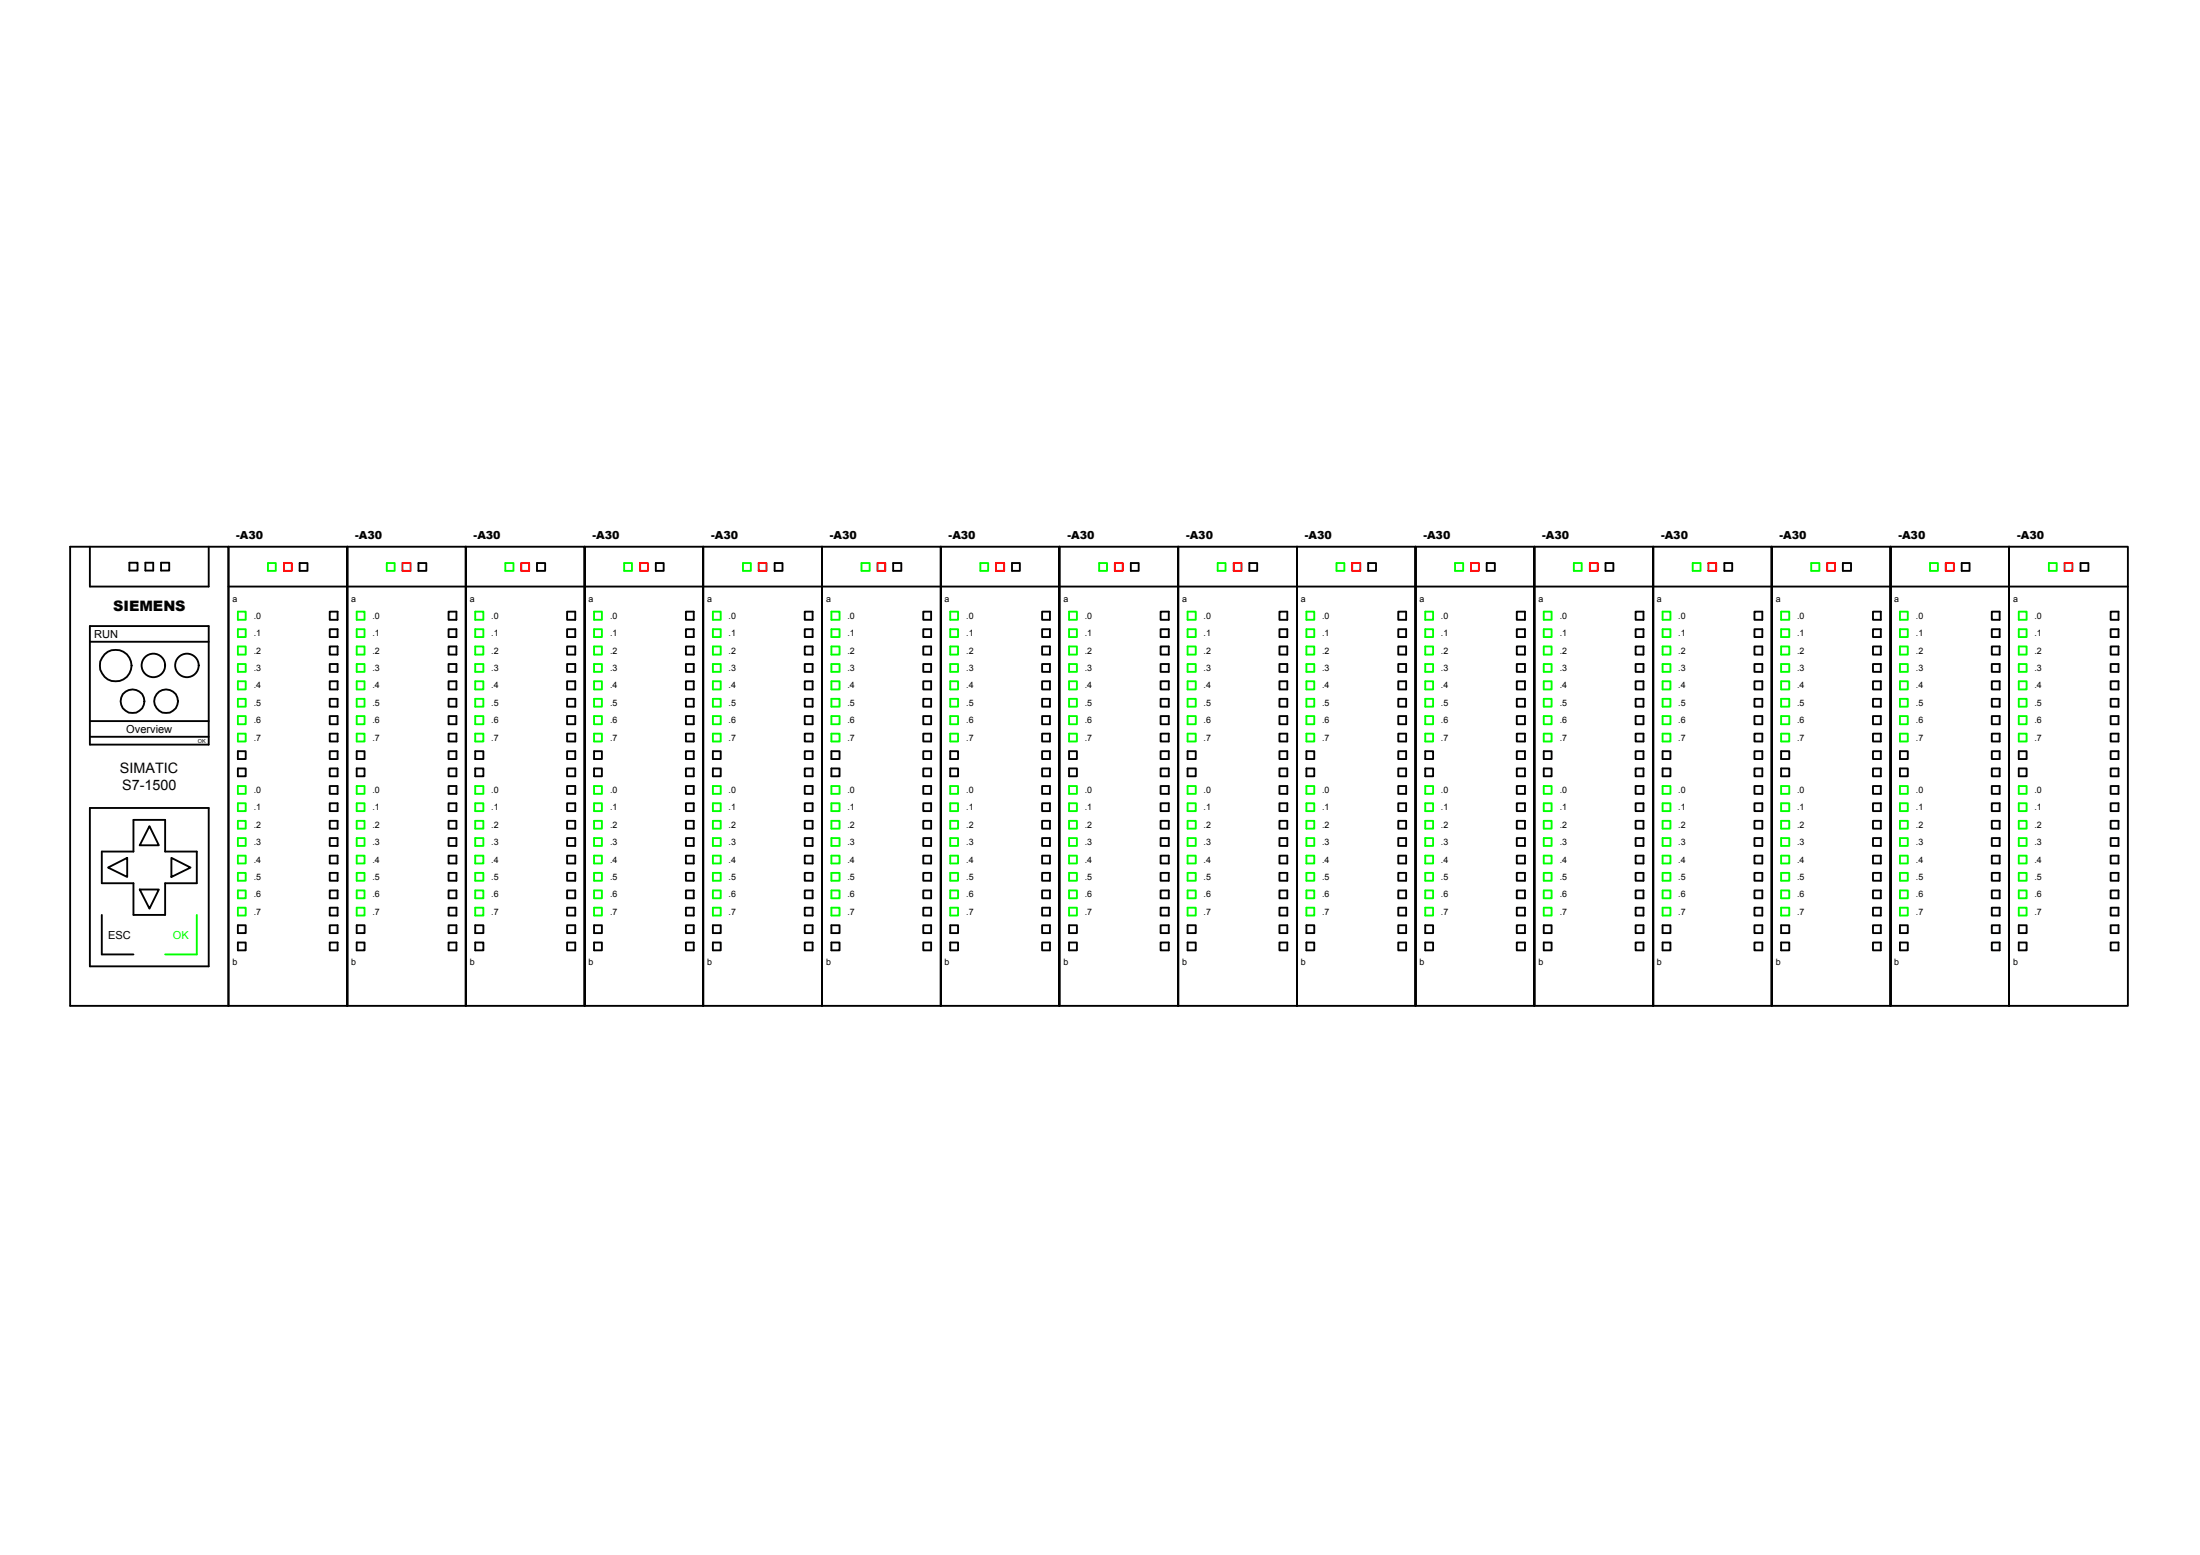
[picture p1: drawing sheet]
<svg xmlns="http://www.w3.org/2000/svg" width="297mm" height="210mm" viewBox="0 0 297 210" stroke-linecap="round" stroke-linejoin="round" font-family="sans-serif">
<!-- layer: 0 -->
<g fill="none" stroke="#000" stroke-width=".25">
<path d="M9.5 73.8h21.3v62h-21.3zM12.1 73.8v5.4h16.1v-5.4M17.5 76h1.1v1h-1.1zM19.6 76h1.1v1h-1.1zM21.7 76h1.1v1h-1.1zM30.8 73.8h16.1v62h-16.1zM30.8 79.2h256.5M40.5 76h1v1.1h-1zM46.9 73.8h16v62h-16M56.5 76h1.1v1.1h-1.1zM62.9 73.8h16v62h-16M72.5 76h1.1v1.1h-1.1z"/>
<path d="M78.9 73.8h16v62h-16M88.5 76h1.1v1.1h-1.1zM94.9 73.8h16.1v62h-16.1M104.6 76h1v1.1h-1zM111 73.8h16v62h-16M120.6 76h1.1v1.1h-1.1zM127 73.8h16v62h-16M136.6 76h1.1v1.1h-1.1zM143 73.8h16.1v62h-16.1M152.7 76h1v1.1h-1zM159.1 73.8h16v62h-16M168.7 76h1v1.1h-1z"/>
<path d="M175.1 73.8h16v62h-16M184.7 76h1.1v1.1h-1.1zM191.1 73.8h16.1v62h-16.1M200.7 76h1.1v1.1h-1.1zM207.2 73.8h16v62h-16M216.8 76h1v1.1h-1zM223.2 73.8h16v62h-16M232.8 76h1.1v1.1h-1.1zM239.2 73.8h16.1v62h-16.1M248.8 76h1.1v1.1h-1.1zM255.3 73.8h16v62h-16M264.9 76h1v1.1h-1z"/>
<path d="M271.3 73.8h16v62h-16M280.9 76h1.1v1.1h-1.1zM12.1 84.5h16.1v16h-16.1zM12.1 86.6h16.1M12.1 99.5h16.1M12.1 97.3h16.1M44.5 82.6h1.1v1.1h-1.1zM44.5 84.9h1.1v1.1h-1.1zM44.5 87.3h1.1v1.1h-1.1zM44.5 89.6h1.1v1.1h-1.1zM44.5 92h1.1v1.1h-1.1zM44.5 94.3h1.1v1.1h-1.1z"/>
<path d="M44.5 96.7h1.1v1.1h-1.1zM44.5 99h1.1v1.1h-1.1zM60.6 82.6h1v1.1h-1zM60.6 84.9h1v1.1h-1zM60.6 87.3h1v1.1h-1zM60.6 89.6h1v1.1h-1zM60.6 92h1v1.1h-1zM60.6 94.3h1v1.1h-1zM60.6 96.7h1v1.1h-1zM60.6 99h1v1.1h-1zM76.6 82.6h1.1v1.1h-1.1zM76.6 84.9h1.1v1.1h-1.1z"/>
<path d="M76.6 87.3h1.1v1.1h-1.1zM76.6 89.6h1.1v1.1h-1.1zM76.6 92h1.1v1.1h-1.1zM76.6 94.3h1.1v1.1h-1.1zM76.6 96.7h1.1v1.1h-1.1zM76.6 99h1.1v1.1h-1.1zM92.6 82.6h1.1v1.1h-1.1zM92.6 84.9h1.1v1.1h-1.1zM92.6 87.3h1.1v1.1h-1.1zM92.6 89.6h1.1v1.1h-1.1zM92.6 92h1.1v1.1h-1.1zM92.6 94.3h1.1v1.1h-1.1z"/>
<path d="M92.6 96.7h1.1v1.1h-1.1zM92.6 99h1.1v1.1h-1.1zM108.7 82.6h1v1.1h-1zM108.7 84.9h1v1.1h-1zM108.7 87.3h1v1.1h-1zM108.7 89.6h1v1.1h-1zM108.7 92h1v1.1h-1zM108.7 94.3h1v1.1h-1zM108.7 96.7h1v1.1h-1zM108.7 99h1v1.1h-1zM124.7 82.6h1v1.1h-1zM124.7 84.9h1v1.1h-1z"/>
<path d="M124.7 87.3h1v1.1h-1zM124.7 89.6h1v1.1h-1zM124.7 92h1v1.1h-1zM124.7 94.3h1v1.1h-1zM124.7 96.7h1v1.1h-1zM124.7 99h1v1.1h-1zM140.7 82.6h1.1v1.1h-1.1zM140.7 84.9h1.1v1.1h-1.1zM140.7 87.3h1.1v1.1h-1.1zM140.7 89.6h1.1v1.1h-1.1zM140.7 92h1.1v1.1h-1.1zM140.7 94.3h1.1v1.1h-1.1z"/>
<path d="M140.7 96.7h1.1v1.1h-1.1zM140.7 99h1.1v1.1h-1.1zM156.7 82.6h1.1v1.1h-1.1zM156.7 84.9h1.1v1.1h-1.1zM156.7 87.3h1.1v1.1h-1.1zM156.7 89.6h1.1v1.1h-1.1zM156.7 92h1.1v1.1h-1.1zM156.7 94.3h1.1v1.1h-1.1zM156.7 96.7h1.1v1.1h-1.1zM156.7 99h1.1v1.1h-1.1zM172.7 82.6h1.1v1.1h-1.1zM172.7 84.9h1.1v1.1h-1.1z"/>
<path d="M172.7 87.3h1.1v1.1h-1.1zM172.7 89.6h1.1v1.1h-1.1zM172.7 92h1.1v1.1h-1.1zM172.7 94.3h1.1v1.1h-1.1zM172.7 96.7h1.1v1.1h-1.1zM172.7 99h1.1v1.1h-1.1zM188.8 82.6h1.1v1.1h-1.1zM188.8 84.9h1.1v1.1h-1.1zM188.8 87.3h1.1v1.1h-1.1zM188.8 89.6h1.1v1.1h-1.1zM188.8 92h1.1v1.1h-1.1zM188.8 94.3h1.1v1.1h-1.1z"/>
<path d="M188.8 96.7h1.1v1.1h-1.1zM188.8 99h1.1v1.1h-1.1zM204.8 82.6h1.1v1.1h-1.1zM204.8 84.9h1.1v1.1h-1.1zM204.8 87.3h1.1v1.1h-1.1zM204.8 89.6h1.1v1.1h-1.1zM204.8 92h1.1v1.1h-1.1zM204.8 94.3h1.1v1.1h-1.1zM204.8 96.7h1.1v1.1h-1.1zM204.8 99h1.1v1.1h-1.1zM220.8 82.6h1.1v1.1h-1.1zM220.8 84.9h1.1v1.1h-1.1z"/>
<path d="M220.8 87.3h1.1v1.1h-1.1zM220.8 89.6h1.1v1.1h-1.1zM220.8 92h1.1v1.1h-1.1zM220.8 94.3h1.1v1.1h-1.1zM220.8 96.7h1.1v1.1h-1.1zM220.8 99h1.1v1.1h-1.1zM236.9 82.6h1v1.1h-1zM236.9 84.9h1v1.1h-1zM236.9 87.3h1v1.1h-1zM236.9 89.6h1v1.1h-1zM236.9 92h1v1.1h-1zM236.9 94.3h1v1.1h-1z"/>
<path d="M236.9 96.7h1v1.1h-1zM236.9 99h1v1.1h-1zM252.9 82.6h1v1.1h-1zM252.9 84.9h1v1.1h-1zM252.9 87.3h1v1.1h-1zM252.9 89.6h1v1.1h-1zM252.9 92h1v1.1h-1zM252.9 94.3h1v1.1h-1zM252.9 96.7h1v1.1h-1zM252.9 99h1v1.1h-1zM268.9 82.6h1.1v1.1h-1.1zM268.9 84.9h1.1v1.1h-1.1z"/>
<path d="M268.9 87.3h1.1v1.1h-1.1zM268.9 89.6h1.1v1.1h-1.1zM268.9 92h1.1v1.1h-1.1zM268.9 94.3h1.1v1.1h-1.1zM268.9 96.7h1.1v1.1h-1.1zM268.9 99h1.1v1.1h-1.1zM285 82.6h1v1.1h-1zM285 84.9h1v1.1h-1zM285 87.3h1v1.1h-1zM285 89.6h1v1.1h-1zM285 92h1v1.1h-1zM285 94.3h1v1.1h-1z"/>
<path d="M285 96.7h1v1.1h-1zM285 99h1v1.1h-1zM12.1 109.1h16.1v21.3h-16.1zM14.6 117.1l2.6-1.3v2.6zM18 110.7h4.3v4.2h4.3v4.3h-4.3v4.3h-4.3v-4.3h-4.3v-4.3h4.3zM20.2 111.5l1.2 2.6h-2.5zM23.1 115.8l2.6 1.3-2.6 1.3zM32.1 101.4h1.1v1.1h-1.1zM32.1 103.7h1.1v1.1h-1.1zM44.5 101.4h1.1v1.1h-1.1zM44.5 103.7h1.1v1.1h-1.1zM44.5 106.1h1.1v1.1h-1.1z"/>
<path d="M44.5 108.4h1.1v1.1h-1.1zM44.5 110.8h1.1v1.1h-1.1zM44.5 113.1h1.1v1.1h-1.1zM44.5 115.5h1.1v1.1h-1.1zM44.5 117.8h1.1v1.1h-1.1zM48.2 101.4h1v1.1h-1zM48.2 103.7h1v1.1h-1zM60.6 101.4h1v1.1h-1zM60.6 103.7h1v1.1h-1zM60.6 106.1h1v1.1h-1zM60.6 108.4h1v1.1h-1zM60.6 110.8h1v1.1h-1z"/>
<path d="M60.6 113.1h1v1.1h-1zM60.6 115.5h1v1.1h-1zM60.6 117.8h1v1.1h-1zM64.2 101.4h1.1v1.1h-1.1zM64.2 103.7h1.1v1.1h-1.1zM76.6 101.4h1.1v1.1h-1.1zM76.6 103.7h1.1v1.1h-1.1zM76.6 106.1h1.1v1.1h-1.1zM76.6 108.4h1.1v1.1h-1.1zM76.6 110.8h1.1v1.1h-1.1zM76.6 113.1h1.1v1.1h-1.1zM76.6 115.5h1.1v1.1h-1.1z"/>
<path d="M76.6 117.8h1.1v1.1h-1.1zM80.2 101.4h1.1v1.1h-1.1zM80.2 103.7h1.1v1.1h-1.1zM92.6 101.4h1.1v1.1h-1.1zM92.6 103.7h1.1v1.1h-1.1zM92.6 106.1h1.1v1.1h-1.1zM92.6 108.4h1.1v1.1h-1.1zM92.6 110.8h1.1v1.1h-1.1zM92.6 113.1h1.1v1.1h-1.1zM92.6 115.5h1.1v1.1h-1.1zM92.6 117.8h1.1v1.1h-1.1zM96.3 101.4h1v1.1h-1z"/>
<path d="M96.3 103.7h1v1.1h-1zM108.7 101.4h1v1.1h-1zM108.7 103.7h1v1.1h-1zM108.7 106.1h1v1.1h-1zM108.7 108.4h1v1.1h-1zM108.7 110.8h1v1.1h-1zM108.7 113.1h1v1.1h-1zM108.7 115.5h1v1.1h-1zM108.7 117.8h1v1.1h-1zM112.3 101.4h1.1v1.1h-1.1zM112.3 103.7h1.1v1.1h-1.1zM124.7 101.4h1v1.1h-1z"/>
<path d="M124.7 103.7h1v1.1h-1zM124.7 106.1h1v1.1h-1zM124.7 108.4h1v1.1h-1zM124.7 110.8h1v1.1h-1zM124.7 113.1h1v1.1h-1zM124.7 115.5h1v1.1h-1zM124.7 117.8h1v1.1h-1zM128.3 101.4h1.1v1.1h-1.1zM128.3 103.7h1.1v1.1h-1.1zM140.7 101.4h1.1v1.1h-1.1zM140.7 103.7h1.1v1.1h-1.1zM140.7 106.1h1.1v1.1h-1.1z"/>
<path d="M140.7 108.4h1.1v1.1h-1.1zM140.7 110.8h1.1v1.1h-1.1zM140.7 113.1h1.1v1.1h-1.1zM140.7 115.5h1.1v1.1h-1.1zM140.7 117.8h1.1v1.1h-1.1zM144.3 101.4h1.1v1.1h-1.1zM144.3 103.7h1.1v1.1h-1.1zM156.7 101.4h1.1v1.1h-1.1zM156.7 103.7h1.1v1.1h-1.1zM156.7 106.1h1.1v1.1h-1.1zM156.7 108.4h1.1v1.1h-1.1zM156.7 110.8h1.1v1.1h-1.1z"/>
<path d="M156.7 113.1h1.1v1.1h-1.1zM156.7 115.5h1.1v1.1h-1.1zM156.7 117.8h1.1v1.1h-1.1zM160.3 101.4h1.1v1.1h-1.1zM160.3 103.7h1.1v1.1h-1.1zM172.7 101.4h1.1v1.1h-1.1zM172.7 103.7h1.1v1.1h-1.1zM172.7 106.1h1.1v1.1h-1.1zM172.7 108.4h1.1v1.1h-1.1zM172.7 110.8h1.1v1.1h-1.1zM172.7 113.1h1.1v1.1h-1.1zM172.7 115.5h1.1v1.1h-1.1z"/>
<path d="M172.7 117.8h1.1v1.1h-1.1zM176.4 101.4h1v1.1h-1zM176.4 103.7h1v1.1h-1zM188.8 101.4h1.1v1.1h-1.1zM188.8 103.7h1.1v1.1h-1.1zM188.8 106.1h1.1v1.1h-1.1zM188.8 108.4h1.1v1.1h-1.1zM188.8 110.8h1.1v1.1h-1.1zM188.8 113.1h1.1v1.1h-1.1zM188.8 115.5h1.1v1.1h-1.1zM188.8 117.8h1.1v1.1h-1.1zM192.4 101.4h1.1v1.1h-1.1z"/>
<path d="M192.4 103.7h1.1v1.1h-1.1zM204.8 101.4h1.1v1.1h-1.1zM204.8 103.7h1.1v1.1h-1.1zM204.8 106.1h1.1v1.1h-1.1zM204.8 108.4h1.1v1.1h-1.1zM204.8 110.8h1.1v1.1h-1.1zM204.8 113.1h1.1v1.1h-1.1zM204.8 115.5h1.1v1.1h-1.1zM204.8 117.8h1.1v1.1h-1.1zM208.4 101.4h1.1v1.1h-1.1zM208.4 103.7h1.1v1.1h-1.1zM220.8 101.4h1.1v1.1h-1.1z"/>
<path d="M220.8 103.7h1.1v1.1h-1.1zM220.8 106.1h1.1v1.1h-1.1zM220.8 108.4h1.1v1.1h-1.1zM220.8 110.8h1.1v1.1h-1.1zM220.8 113.1h1.1v1.1h-1.1zM220.8 115.5h1.1v1.1h-1.1zM220.8 117.8h1.1v1.1h-1.1zM224.5 101.4h1v1.1h-1zM224.5 103.7h1v1.1h-1zM236.9 101.4h1v1.1h-1zM236.9 103.7h1v1.1h-1zM236.9 106.1h1v1.1h-1z"/>
<path d="M236.9 108.4h1v1.1h-1zM236.9 110.8h1v1.1h-1zM236.9 113.1h1v1.1h-1zM236.9 115.5h1v1.1h-1zM236.9 117.8h1v1.1h-1zM240.5 101.4h1.1v1.1h-1.1zM240.5 103.7h1.1v1.1h-1.1zM252.9 101.4h1v1.1h-1zM252.9 103.7h1v1.1h-1zM252.9 106.1h1v1.1h-1zM252.9 108.4h1v1.1h-1zM252.9 110.8h1v1.1h-1z"/>
<path d="M252.9 113.1h1v1.1h-1zM252.9 115.5h1v1.1h-1zM252.9 117.8h1v1.1h-1zM256.5 101.4h1.1v1.1h-1.1zM256.5 103.7h1.1v1.1h-1.1zM268.9 101.4h1.1v1.1h-1.1zM268.9 103.7h1.1v1.1h-1.1zM268.9 106.1h1.1v1.1h-1.1zM268.9 108.4h1.1v1.1h-1.1zM268.9 110.8h1.1v1.1h-1.1zM268.9 113.1h1.1v1.1h-1.1zM268.9 115.5h1.1v1.1h-1.1z"/>
<path d="M268.9 117.8h1.1v1.1h-1.1zM272.6 101.4h1v1.1h-1zM272.6 103.7h1v1.1h-1zM285 101.4h1v1.1h-1zM285 103.7h1v1.1h-1zM285 106.1h1v1.1h-1zM285 108.4h1v1.1h-1zM285 110.8h1v1.1h-1zM285 113.1h1v1.1h-1zM285 115.5h1v1.1h-1zM285 117.8h1v1.1h-1zM13.7 123.5v5.3h4.3"/>
<path d="M15.9 126.2h.1M18.9 120.1h2.5l-1.2 2.6zM32.1 124.9h1.1v1.1h-1.1zM32.1 127.2h1.1v1.1h-1.1zM44.5 120.2h1.1v1.1h-1.1zM44.5 122.5h1.1v1.1h-1.1zM44.5 124.9h1.1v1.1h-1.1zM44.5 127.2h1.1v1.1h-1.1zM46.9 135.8v-62v62M48.2 124.9h1v1.1h-1zM48.2 127.2h1v1.1h-1zM60.6 120.2h1v1.1h-1z"/>
<path d="M60.6 122.5h1v1.1h-1zM60.6 124.9h1v1.1h-1zM60.6 127.2h1v1.1h-1zM62.9 135.8v-62v62M64.2 124.9h1.1v1.1h-1.1zM64.2 127.2h1.1v1.1h-1.1zM76.6 120.2h1.1v1.1h-1.1zM76.6 122.5h1.1v1.1h-1.1zM76.6 124.9h1.1v1.1h-1.1zM76.6 127.2h1.1v1.1h-1.1zM78.9 135.8v-62v62M80.2 124.9h1.1v1.1h-1.1z"/>
<path d="M80.2 127.2h1.1v1.1h-1.1zM92.6 120.2h1.1v1.1h-1.1zM92.6 122.5h1.1v1.1h-1.1zM92.6 124.9h1.1v1.1h-1.1zM92.6 127.2h1.1v1.1h-1.1zM94.9 135.8v-62v62M96.3 124.9h1v1.1h-1zM96.3 127.2h1v1.1h-1zM108.7 120.2h1v1.1h-1zM108.7 122.5h1v1.1h-1zM108.7 124.9h1v1.1h-1zM108.7 127.2h1v1.1h-1z"/>
<path d="M111 135.8v-62v62M112.3 124.9h1.1v1.1h-1.1zM112.3 127.2h1.1v1.1h-1.1zM124.7 120.2h1v1.1h-1zM124.7 122.5h1v1.1h-1zM124.7 124.9h1v1.1h-1zM124.7 127.2h1v1.1h-1zM127 135.8v-62v62M128.3 124.9h1.1v1.1h-1.1zM128.3 127.2h1.1v1.1h-1.1zM140.7 120.2h1.1v1.1h-1.1zM140.7 122.5h1.1v1.1h-1.1z"/>
<path d="M140.7 124.9h1.1v1.1h-1.1zM140.7 127.2h1.1v1.1h-1.1zM143 135.8v-62v62M144.3 124.9h1.1v1.1h-1.1zM144.3 127.2h1.1v1.1h-1.1zM156.7 120.2h1.1v1.1h-1.1zM156.7 122.5h1.1v1.1h-1.1zM156.7 124.9h1.1v1.1h-1.1zM156.7 127.2h1.1v1.1h-1.1zM159.1 135.8v-62v62M160.3 124.9h1.1v1.1h-1.1zM160.3 127.2h1.1v1.1h-1.1z"/>
<path d="M172.7 120.2h1.1v1.1h-1.1zM172.7 122.5h1.1v1.1h-1.1zM172.7 124.9h1.1v1.1h-1.1zM172.7 127.2h1.1v1.1h-1.1zM175.1 135.8v-62v62M176.4 124.9h1v1.1h-1zM176.4 127.2h1v1.1h-1zM188.8 120.2h1.1v1.1h-1.1zM188.8 122.5h1.1v1.1h-1.1zM188.8 124.9h1.1v1.1h-1.1zM188.8 127.2h1.1v1.1h-1.1zM191.1 135.8v-62v62"/>
<path d="M192.4 124.9h1.1v1.1h-1.1zM192.4 127.2h1.1v1.1h-1.1zM204.8 120.2h1.1v1.1h-1.1zM204.8 122.5h1.1v1.1h-1.1zM204.8 124.9h1.1v1.1h-1.1zM204.8 127.2h1.1v1.1h-1.1zM207.2 135.8v-62v62M208.4 124.9h1.1v1.1h-1.1zM208.4 127.2h1.1v1.1h-1.1zM220.8 120.2h1.1v1.1h-1.1zM220.8 122.5h1.1v1.1h-1.1zM220.8 124.9h1.1v1.1h-1.1z"/>
<path d="M220.8 127.2h1.1v1.1h-1.1zM223.2 135.8v-62v62M224.5 124.9h1v1.1h-1zM224.5 127.2h1v1.1h-1zM236.9 120.2h1v1.1h-1zM236.9 122.5h1v1.1h-1zM236.9 124.9h1v1.1h-1zM236.9 127.2h1v1.1h-1zM239.2 135.8v-62v62M240.5 124.9h1.1v1.1h-1.1zM240.5 127.2h1.1v1.1h-1.1zM252.9 120.2h1v1.1h-1z"/>
<path d="M252.9 122.5h1v1.1h-1zM252.9 124.9h1v1.1h-1zM252.9 127.2h1v1.1h-1zM255.3 135.8v-62v62M256.5 124.9h1.1v1.1h-1.1zM256.5 127.2h1.1v1.1h-1.1zM268.9 120.2h1.1v1.1h-1.1zM268.9 122.5h1.1v1.1h-1.1zM268.9 124.9h1.1v1.1h-1.1zM268.9 127.2h1.1v1.1h-1.1zM271.3 135.8v-62v62M272.6 124.9h1v1.1h-1z"/>
<path d="M272.6 127.2h1v1.1h-1zM285 120.2h1v1.1h-1zM285 122.5h1v1.1h-1zM285 124.9h1v1.1h-1zM285 127.2h1v1.1h-1z"/>
<circle cx="15.6" cy="89.8" r="2.15"/>
<circle cx="17.9" cy="94.7" r="1.6"/>
<circle cx="20.7" cy="89.8" r="1.59"/>
<circle cx="22.4" cy="94.7" r="1.6"/>
<circle cx="25.2" cy="89.8" r="1.59"/>
</g>
<!-- layer: Etiket-Text-List1 -->
<path d="M26.6 123.5v5.3h-4.3" fill="none" stroke="#0f0" stroke-width=".25"/>
<!-- layer: 0 -->
<g fill="none" stroke="#f00" stroke-width=".25">
<path d="M38.3 76h1.1v1.1h-1.1zM54.3 76h1.1v1.1h-1.1zM70.4 76h1v1.1h-1zM86.4 76h1.1v1.1h-1.1zM102.4 76h1.1v1.1h-1.1zM118.5 76h1v1.1h-1zM134.5 76h1.1v1.1h-1.1zM150.5 76h1.1v1.1h-1.1zM166.6 76h1v1.1h-1zM182.6 76h1.1v1.1h-1.1zM198.6 76h1.1v1.1h-1.1zM214.7 76h1v1.1h-1z"/>
<path d="M230.7 76h1v1.1h-1zM246.7 76h1.1v1.1h-1.1zM262.7 76h1.1v1.1h-1.1zM278.8 76h1v1.1h-1z"/>
</g>
<g fill="none" stroke="#0f0" stroke-width=".25">
<path d="M36.2 76h1v1.1h-1zM52.2 76h1.1v1.1h-1.1zM68.2 76h1.1v1.1h-1.1zM84.3 76h1v1.1h-1zM100.3 76h1.1v1.1h-1.1zM116.3 76h1.1v1.1h-1.1zM132.4 76h1v1.1h-1zM148.4 76h1.1v1.1h-1.1zM164.4 76h1.1v1.1h-1.1zM180.5 76h1v1.1h-1zM196.5 76h1.1v1.1h-1.1zM212.5 76h1.1v1.1h-1.1z"/>
<path d="M228.5 76h1.1v1.1h-1.1zM244.5 76h1.1v1.1h-1.1zM260.6 76h1v1.1h-1zM276.6 76h1.1v1.1h-1.1zM32.1 82.6h1.1v1.1h-1.1zM32.1 84.9h1.1v1.1h-1.1zM32.1 87.3h1.1v1.1h-1.1zM32.1 89.6h1.1v1.1h-1.1zM32.1 92h1.1v1.1h-1.1zM32.1 94.3h1.1v1.1h-1.1zM32.1 96.7h1.1v1.1h-1.1zM32.1 99h1.1v1.1h-1.1z"/>
<path d="M48.2 82.6h1v1.1h-1zM48.2 84.9h1v1.1h-1zM48.2 87.3h1v1.1h-1zM48.2 89.6h1v1.1h-1zM48.2 92h1v1.1h-1zM48.2 94.3h1v1.1h-1zM48.2 96.7h1v1.1h-1zM48.2 99h1v1.1h-1zM64.2 82.6h1.1v1.1h-1.1zM64.2 84.9h1.1v1.1h-1.1zM64.2 87.3h1.1v1.1h-1.1zM64.2 89.6h1.1v1.1h-1.1z"/>
<path d="M64.2 92h1.1v1.1h-1.1zM64.2 94.3h1.1v1.1h-1.1zM64.2 96.7h1.1v1.1h-1.1zM64.2 99h1.1v1.1h-1.1zM80.2 82.6h1.1v1.1h-1.1zM80.2 84.9h1.1v1.1h-1.1zM80.2 87.3h1.1v1.1h-1.1zM80.2 89.6h1.1v1.1h-1.1zM80.2 92h1.1v1.1h-1.1zM80.2 94.3h1.1v1.1h-1.1zM80.2 96.7h1.1v1.1h-1.1zM80.2 99h1.1v1.1h-1.1z"/>
<path d="M96.3 82.6h1v1.1h-1zM96.3 84.9h1v1.1h-1zM96.3 87.3h1v1.1h-1zM96.3 89.6h1v1.1h-1zM96.3 92h1v1.1h-1zM96.3 94.3h1v1.1h-1zM96.3 96.7h1v1.1h-1zM96.3 99h1v1.1h-1zM112.3 82.6h1.1v1.1h-1.1zM112.3 84.9h1.1v1.1h-1.1zM112.3 87.3h1.1v1.1h-1.1zM112.3 89.6h1.1v1.1h-1.1z"/>
<path d="M112.3 92h1.1v1.1h-1.1zM112.3 94.3h1.1v1.1h-1.1zM112.3 96.7h1.1v1.1h-1.1zM112.3 99h1.1v1.1h-1.1zM128.3 82.6h1.1v1.1h-1.1zM128.3 84.9h1.1v1.1h-1.1zM128.3 87.3h1.1v1.1h-1.1zM128.3 89.6h1.1v1.1h-1.1zM128.3 92h1.1v1.1h-1.1zM128.3 94.3h1.1v1.1h-1.1zM128.3 96.7h1.1v1.1h-1.1zM128.3 99h1.1v1.1h-1.1z"/>
<path d="M144.3 82.6h1.1v1.1h-1.1zM144.3 84.9h1.1v1.1h-1.1zM144.3 87.3h1.1v1.1h-1.1zM144.3 89.6h1.1v1.1h-1.1zM144.3 92h1.1v1.1h-1.1zM144.3 94.3h1.1v1.1h-1.1zM144.3 96.7h1.1v1.1h-1.1zM144.3 99h1.1v1.1h-1.1zM160.3 82.6h1.1v1.1h-1.1zM160.3 84.9h1.1v1.1h-1.1zM160.3 87.3h1.1v1.1h-1.1zM160.3 89.6h1.1v1.1h-1.1z"/>
<path d="M160.3 92h1.1v1.1h-1.1zM160.3 94.3h1.1v1.1h-1.1zM160.3 96.7h1.1v1.1h-1.1zM160.3 99h1.1v1.1h-1.1zM176.4 82.6h1v1.1h-1zM176.4 84.9h1v1.1h-1zM176.4 87.3h1v1.1h-1zM176.4 89.6h1v1.1h-1zM176.4 92h1v1.1h-1zM176.4 94.3h1v1.1h-1zM176.4 96.7h1v1.1h-1zM176.4 99h1v1.1h-1z"/>
<path d="M192.4 82.6h1.1v1.1h-1.1zM192.4 84.9h1.1v1.1h-1.1zM192.4 87.3h1.1v1.1h-1.1zM192.4 89.6h1.1v1.1h-1.1zM192.4 92h1.1v1.1h-1.1zM192.4 94.3h1.1v1.1h-1.1zM192.4 96.7h1.1v1.1h-1.1zM192.4 99h1.1v1.1h-1.1zM208.4 82.6h1.1v1.1h-1.1zM208.4 84.9h1.1v1.1h-1.1zM208.4 87.3h1.1v1.1h-1.1zM208.4 89.6h1.1v1.1h-1.1z"/>
<path d="M208.4 92h1.1v1.1h-1.1zM208.4 94.3h1.1v1.1h-1.1zM208.4 96.7h1.1v1.1h-1.1zM208.4 99h1.1v1.1h-1.1zM224.5 82.6h1v1.1h-1zM224.5 84.9h1v1.1h-1zM224.5 87.3h1v1.1h-1zM224.5 89.6h1v1.1h-1zM224.5 92h1v1.1h-1zM224.5 94.3h1v1.1h-1zM224.5 96.7h1v1.1h-1zM224.5 99h1v1.1h-1z"/>
<path d="M240.5 82.6h1.1v1.1h-1.1zM240.5 84.9h1.1v1.1h-1.1zM240.5 87.3h1.1v1.1h-1.1zM240.5 89.6h1.1v1.1h-1.1zM240.5 92h1.1v1.1h-1.1zM240.5 94.3h1.1v1.1h-1.1zM240.5 96.7h1.1v1.1h-1.1zM240.5 99h1.1v1.1h-1.1zM256.5 82.6h1.1v1.1h-1.1zM256.5 84.9h1.1v1.1h-1.1zM256.5 87.3h1.1v1.1h-1.1zM256.5 89.6h1.1v1.1h-1.1z"/>
<path d="M256.5 92h1.1v1.1h-1.1zM256.5 94.3h1.1v1.1h-1.1zM256.5 96.7h1.1v1.1h-1.1zM256.5 99h1.1v1.1h-1.1zM272.6 82.6h1v1.1h-1zM272.6 84.9h1v1.1h-1zM272.6 87.3h1v1.1h-1zM272.6 89.6h1v1.1h-1zM272.6 92h1v1.1h-1zM272.6 94.3h1v1.1h-1zM272.6 96.7h1v1.1h-1zM272.6 99h1v1.1h-1z"/>
<path d="M32.1 106.1h1.1v1.1h-1.1zM32.1 108.4h1.1v1.1h-1.1zM32.1 110.8h1.1v1.1h-1.1zM32.1 113.1h1.1v1.1h-1.1zM32.1 115.5h1.1v1.1h-1.1zM32.1 117.8h1.1v1.1h-1.1zM48.2 106.1h1v1.1h-1zM48.2 108.4h1v1.1h-1zM48.2 110.8h1v1.1h-1zM48.2 113.1h1v1.1h-1zM48.2 115.5h1v1.1h-1zM48.2 117.8h1v1.1h-1z"/>
<path d="M64.2 106.1h1.1v1.1h-1.1zM64.2 108.4h1.1v1.1h-1.1zM64.2 110.8h1.1v1.1h-1.1zM64.2 113.1h1.1v1.1h-1.1zM64.2 115.5h1.1v1.1h-1.1zM64.2 117.8h1.1v1.1h-1.1zM80.2 106.1h1.1v1.1h-1.1zM80.2 108.4h1.1v1.1h-1.1zM80.2 110.8h1.1v1.1h-1.1zM80.2 113.1h1.1v1.1h-1.1zM80.2 115.5h1.1v1.1h-1.1zM80.2 117.8h1.1v1.1h-1.1z"/>
<path d="M96.3 106.1h1v1.1h-1zM96.3 108.4h1v1.1h-1zM96.3 110.8h1v1.1h-1zM96.3 113.1h1v1.1h-1zM96.3 115.5h1v1.1h-1zM96.3 117.8h1v1.1h-1zM112.3 106.1h1.1v1.1h-1.1zM112.3 108.4h1.1v1.1h-1.1zM112.3 110.8h1.1v1.1h-1.1zM112.3 113.1h1.1v1.1h-1.1zM112.3 115.5h1.1v1.1h-1.1zM112.3 117.8h1.1v1.1h-1.1z"/>
<path d="M128.3 106.1h1.1v1.1h-1.1zM128.3 108.4h1.1v1.1h-1.1zM128.3 110.8h1.1v1.1h-1.1zM128.3 113.1h1.1v1.1h-1.1zM128.3 115.5h1.1v1.1h-1.1zM128.3 117.8h1.1v1.1h-1.1zM144.3 106.1h1.1v1.1h-1.1zM144.3 108.4h1.1v1.1h-1.1zM144.3 110.8h1.1v1.1h-1.1zM144.3 113.1h1.1v1.1h-1.1zM144.3 115.5h1.1v1.1h-1.1zM144.3 117.8h1.1v1.1h-1.1z"/>
<path d="M160.3 106.1h1.1v1.1h-1.1zM160.3 108.4h1.1v1.1h-1.1zM160.3 110.8h1.1v1.1h-1.1zM160.3 113.1h1.1v1.1h-1.1zM160.3 115.5h1.1v1.1h-1.1zM160.3 117.8h1.1v1.1h-1.1zM176.4 106.1h1v1.1h-1zM176.4 108.4h1v1.1h-1zM176.4 110.8h1v1.1h-1zM176.4 113.1h1v1.1h-1zM176.4 115.5h1v1.1h-1zM176.4 117.8h1v1.1h-1z"/>
<path d="M192.4 106.1h1.1v1.1h-1.1zM192.4 108.4h1.1v1.1h-1.1zM192.4 110.8h1.1v1.1h-1.1zM192.4 113.1h1.1v1.1h-1.1zM192.4 115.5h1.1v1.1h-1.1zM192.4 117.8h1.1v1.1h-1.1zM208.4 106.1h1.1v1.1h-1.1zM208.4 108.4h1.1v1.1h-1.1zM208.4 110.8h1.1v1.1h-1.1zM208.4 113.1h1.1v1.1h-1.1zM208.4 115.5h1.1v1.1h-1.1zM208.4 117.8h1.1v1.1h-1.1z"/>
<path d="M224.5 106.1h1v1.1h-1zM224.5 108.4h1v1.1h-1zM224.5 110.8h1v1.1h-1zM224.5 113.1h1v1.1h-1zM224.5 115.5h1v1.1h-1zM224.5 117.8h1v1.1h-1zM240.5 106.1h1.1v1.1h-1.1zM240.5 108.4h1.1v1.1h-1.1zM240.5 110.8h1.1v1.1h-1.1zM240.5 113.1h1.1v1.1h-1.1zM240.5 115.5h1.1v1.1h-1.1zM240.5 117.8h1.1v1.1h-1.1z"/>
<path d="M256.5 106.1h1.1v1.1h-1.1zM256.5 108.4h1.1v1.1h-1.1zM256.5 110.8h1.1v1.1h-1.1zM256.5 113.1h1.1v1.1h-1.1zM256.5 115.5h1.1v1.1h-1.1zM256.5 117.8h1.1v1.1h-1.1zM272.6 106.1h1v1.1h-1zM272.6 108.4h1v1.1h-1zM272.6 110.8h1v1.1h-1zM272.6 113.1h1v1.1h-1zM272.6 115.5h1v1.1h-1zM272.6 117.8h1v1.1h-1z"/>
<path d="M32.1 120.2h1.1v1.1h-1.1zM32.1 122.5h1.1v1.1h-1.1zM48.2 120.2h1v1.1h-1zM48.2 122.5h1v1.1h-1zM64.2 120.2h1.1v1.1h-1.1zM64.2 122.5h1.1v1.1h-1.1zM80.2 120.2h1.1v1.1h-1.1zM80.2 122.5h1.1v1.1h-1.1zM96.3 120.2h1v1.1h-1zM96.3 122.5h1v1.1h-1zM112.3 120.2h1.1v1.1h-1.1zM112.3 122.5h1.1v1.1h-1.1z"/>
<path d="M128.3 120.2h1.1v1.1h-1.1zM128.3 122.5h1.1v1.1h-1.1zM144.3 120.2h1.1v1.1h-1.1zM144.3 122.5h1.1v1.1h-1.1zM160.3 120.2h1.1v1.1h-1.1zM160.3 122.5h1.1v1.1h-1.1zM176.4 120.2h1v1.1h-1zM176.4 122.5h1v1.1h-1zM192.4 120.2h1.1v1.1h-1.1zM192.4 122.5h1.1v1.1h-1.1zM208.4 120.2h1.1v1.1h-1.1zM208.4 122.5h1.1v1.1h-1.1z"/>
<path d="M224.5 120.2h1v1.1h-1zM224.5 122.5h1v1.1h-1zM240.5 120.2h1.1v1.1h-1.1zM240.5 122.5h1.1v1.1h-1.1zM256.5 120.2h1.1v1.1h-1.1zM256.5 122.5h1.1v1.1h-1.1zM272.6 120.2h1v1.1h-1zM272.6 122.5h1v1.1h-1z"/>
</g>
<g font-size="1.9">
<text x="15.3" y="82.5">SIEMENS</text>
<text x="16.2" y="104.3">SIMATIC</text>
<text x="16.5" y="106.7">S7-1500</text>
</g>
<g font-size="1.5">
<text x="31.9" y="72.7">-A30</text>
<text x="47.9" y="72.7">-A30</text>
<text x="64" y="72.7">-A30</text>
<text x="80" y="72.7">-A30</text>
<text x="96" y="72.7">-A30</text>
<text x="112" y="72.7">-A30</text>
<text x="128.1" y="72.7">-A30</text>
<text x="144.1" y="72.7">-A30</text>
<text x="160.1" y="72.7">-A30</text>
<text x="176.2" y="72.7">-A30</text>
<text x="192.2" y="72.7">-A30</text>
<text x="208.2" y="72.7">-A30</text>
<text x="224.3" y="72.7">-A30</text>
<text x="240.3" y="72.7">-A30</text>
<text x="256.3" y="72.7">-A30</text>
<text x="272.4" y="72.7">-A30</text>
<text x="12.7" y="86.1">RUN</text>
<text x="17" y="98.9">Overview</text>
<text x="14.6" y="126.7">ESC</text>
</g>
<text font-size="1.5" fill="#0f0" x="23.4" y="126.7">OK</text>
<g font-size="1.2">
<text x="31.4" y="81.3">a</text>
<text x="34.3" y="83.5">.0</text>
<text x="47.4" y="81.3">a</text>
<text x="50.3" y="83.5">.0</text>
<text x="63.4" y="81.3">a</text>
<text x="66.3" y="83.5">.0</text>
<text x="79.4" y="81.3">a</text>
<text x="82.4" y="83.5">.0</text>
<text x="95.5" y="81.3">a</text>
<text x="98.4" y="83.5">.0</text>
<text x="111.5" y="81.3">a</text>
<text x="114.4" y="83.5">.0</text>
<text x="127.5" y="81.3">a</text>
<text x="130.5" y="83.5">.0</text>
<text x="143.6" y="81.3">a</text>
<text x="146.5" y="83.5">.0</text>
<text x="159.6" y="81.3">a</text>
<text x="162.5" y="83.5">.0</text>
<text x="175.6" y="81.3">a</text>
<text x="178.5" y="83.5">.0</text>
<text x="191.7" y="81.3">a</text>
<text x="194.5" y="83.5">.0</text>
<text x="207.7" y="81.3">a</text>
<text x="210.6" y="83.5">.0</text>
<text x="223.7" y="81.3">a</text>
<text x="226.6" y="83.5">.0</text>
<text x="239.8" y="81.3">a</text>
<text x="242.6" y="83.5">.0</text>
<text x="255.8" y="81.3">a</text>
<text x="258.7" y="83.5">.0</text>
<text x="271.8" y="81.3">a</text>
<text x="274.7" y="83.5">.0</text>
<text x="34.3" y="85.9">.1</text>
<text x="34.3" y="88.2">.2</text>
<text x="50.3" y="85.9">.1</text>
<text x="50.3" y="88.2">.2</text>
<text x="66.3" y="85.9">.1</text>
<text x="66.3" y="88.2">.2</text>
<text x="82.4" y="85.9">.1</text>
<text x="82.4" y="88.2">.2</text>
<text x="98.4" y="85.9">.1</text>
<text x="98.4" y="88.2">.2</text>
<text x="114.4" y="85.9">.1</text>
<text x="114.4" y="88.2">.2</text>
<text x="130.5" y="85.9">.1</text>
<text x="130.5" y="88.2">.2</text>
<text x="146.5" y="85.9">.1</text>
<text x="146.5" y="88.2">.2</text>
<text x="162.5" y="85.9">.1</text>
<text x="162.5" y="88.2">.2</text>
<text x="178.5" y="85.9">.1</text>
<text x="178.5" y="88.2">.2</text>
<text x="194.5" y="85.9">.1</text>
<text x="194.5" y="88.2">.2</text>
<text x="210.6" y="85.9">.1</text>
<text x="210.6" y="88.2">.2</text>
<text x="226.6" y="85.9">.1</text>
<text x="226.6" y="88.2">.2</text>
<text x="242.6" y="85.9">.1</text>
<text x="242.6" y="88.2">.2</text>
<text x="258.7" y="85.9">.1</text>
<text x="258.7" y="88.2">.2</text>
<text x="274.7" y="85.9">.1</text>
<text x="274.7" y="88.2">.2</text>
<text x="34.3" y="90.6">.3</text>
<text x="34.3" y="92.9">.4</text>
<text x="34.3" y="95.3">.5</text>
<text x="50.3" y="90.6">.3</text>
<text x="50.3" y="92.9">.4</text>
<text x="50.3" y="95.3">.5</text>
<text x="66.3" y="90.6">.3</text>
<text x="66.3" y="92.9">.4</text>
<text x="66.3" y="95.3">.5</text>
<text x="82.4" y="90.6">.3</text>
<text x="82.4" y="92.9">.4</text>
<text x="82.4" y="95.3">.5</text>
<text x="98.4" y="90.6">.3</text>
<text x="98.4" y="92.9">.4</text>
<text x="98.4" y="95.3">.5</text>
<text x="114.4" y="90.6">.3</text>
<text x="114.4" y="92.9">.4</text>
<text x="114.4" y="95.3">.5</text>
<text x="130.5" y="90.6">.3</text>
<text x="130.5" y="92.9">.4</text>
<text x="130.5" y="95.3">.5</text>
<text x="146.5" y="90.6">.3</text>
<text x="146.5" y="92.9">.4</text>
<text x="146.5" y="95.3">.5</text>
<text x="162.5" y="90.6">.3</text>
<text x="162.5" y="92.9">.4</text>
<text x="162.5" y="95.3">.5</text>
<text x="178.5" y="90.6">.3</text>
<text x="178.5" y="92.9">.4</text>
<text x="178.5" y="95.3">.5</text>
<text x="194.5" y="90.6">.3</text>
<text x="194.5" y="92.9">.4</text>
<text x="194.5" y="95.3">.5</text>
<text x="210.6" y="90.6">.3</text>
<text x="210.6" y="92.9">.4</text>
<text x="210.6" y="95.3">.5</text>
<text x="226.6" y="90.6">.3</text>
<text x="226.6" y="92.9">.4</text>
<text x="226.6" y="95.3">.5</text>
<text x="242.6" y="90.6">.3</text>
<text x="242.6" y="92.9">.4</text>
<text x="242.6" y="95.3">.5</text>
<text x="258.7" y="90.6">.3</text>
<text x="258.7" y="92.9">.4</text>
<text x="258.7" y="95.3">.5</text>
<text x="274.7" y="90.6">.3</text>
<text x="274.7" y="92.9">.4</text>
<text x="274.7" y="95.3">.5</text>
<text x="34.3" y="97.6">.6</text>
<text x="34.3" y="100">.7</text>
<text x="50.3" y="97.6">.6</text>
<text x="50.3" y="100">.7</text>
<text x="66.3" y="97.6">.6</text>
<text x="66.3" y="100">.7</text>
<text x="82.4" y="97.6">.6</text>
<text x="82.4" y="100">.7</text>
<text x="98.4" y="97.6">.6</text>
<text x="98.4" y="100">.7</text>
<text x="114.4" y="97.6">.6</text>
<text x="114.4" y="100">.7</text>
<text x="130.5" y="97.6">.6</text>
<text x="130.5" y="100">.7</text>
<text x="146.5" y="97.6">.6</text>
<text x="146.5" y="100">.7</text>
<text x="162.5" y="97.6">.6</text>
<text x="162.5" y="100">.7</text>
<text x="178.5" y="97.6">.6</text>
<text x="178.5" y="100">.7</text>
<text x="194.5" y="97.6">.6</text>
<text x="194.5" y="100">.7</text>
<text x="210.6" y="97.6">.6</text>
<text x="210.6" y="100">.7</text>
<text x="226.6" y="97.6">.6</text>
<text x="226.6" y="100">.7</text>
<text x="242.6" y="97.6">.6</text>
<text x="242.6" y="100">.7</text>
<text x="258.7" y="97.6">.6</text>
<text x="258.7" y="100">.7</text>
<text x="274.7" y="97.6">.6</text>
<text x="274.7" y="100">.7</text>
<text x="34.3" y="107">.0</text>
<text x="50.3" y="107">.0</text>
<text x="66.3" y="107">.0</text>
<text x="82.4" y="107">.0</text>
<text x="98.4" y="107">.0</text>
<text x="114.4" y="107">.0</text>
<text x="130.5" y="107">.0</text>
<text x="146.5" y="107">.0</text>
<text x="162.5" y="107">.0</text>
<text x="178.5" y="107">.0</text>
<text x="194.5" y="107">.0</text>
<text x="210.6" y="107">.0</text>
<text x="226.6" y="107">.0</text>
<text x="242.6" y="107">.0</text>
<text x="258.7" y="107">.0</text>
<text x="274.7" y="107">.0</text>
<text x="34.3" y="109.4">.1</text>
<text x="34.3" y="111.7">.2</text>
<text x="50.3" y="109.4">.1</text>
<text x="50.3" y="111.7">.2</text>
<text x="66.3" y="109.4">.1</text>
<text x="66.3" y="111.7">.2</text>
<text x="82.4" y="109.4">.1</text>
<text x="82.4" y="111.7">.2</text>
<text x="98.4" y="109.4">.1</text>
<text x="98.4" y="111.7">.2</text>
<text x="114.4" y="109.4">.1</text>
<text x="114.4" y="111.7">.2</text>
<text x="130.5" y="109.4">.1</text>
<text x="130.5" y="111.7">.2</text>
<text x="146.5" y="109.4">.1</text>
<text x="146.5" y="111.7">.2</text>
<text x="162.5" y="109.4">.1</text>
<text x="162.5" y="111.7">.2</text>
<text x="178.5" y="109.4">.1</text>
<text x="178.5" y="111.7">.2</text>
<text x="194.5" y="109.4">.1</text>
<text x="194.5" y="111.7">.2</text>
<text x="210.6" y="109.4">.1</text>
<text x="210.6" y="111.7">.2</text>
<text x="226.6" y="109.4">.1</text>
<text x="226.6" y="111.7">.2</text>
<text x="242.6" y="109.4">.1</text>
<text x="242.6" y="111.7">.2</text>
<text x="258.7" y="109.4">.1</text>
<text x="258.7" y="111.7">.2</text>
<text x="274.7" y="109.4">.1</text>
<text x="274.7" y="111.7">.2</text>
<text x="34.3" y="114.1">.3</text>
<text x="34.3" y="116.4">.4</text>
<text x="34.3" y="118.8">.5</text>
<text x="50.3" y="114.1">.3</text>
<text x="50.3" y="116.4">.4</text>
<text x="50.3" y="118.8">.5</text>
<text x="66.3" y="114.1">.3</text>
<text x="66.3" y="116.4">.4</text>
<text x="66.3" y="118.8">.5</text>
<text x="82.4" y="114.1">.3</text>
<text x="82.4" y="116.4">.4</text>
<text x="82.4" y="118.8">.5</text>
<text x="98.4" y="114.1">.3</text>
<text x="98.4" y="116.4">.4</text>
<text x="98.4" y="118.8">.5</text>
<text x="114.4" y="114.1">.3</text>
<text x="114.4" y="116.4">.4</text>
<text x="114.4" y="118.8">.5</text>
<text x="130.5" y="114.1">.3</text>
<text x="130.5" y="116.4">.4</text>
<text x="130.5" y="118.8">.5</text>
<text x="146.5" y="114.1">.3</text>
<text x="146.5" y="116.4">.4</text>
<text x="146.5" y="118.8">.5</text>
<text x="162.5" y="114.1">.3</text>
<text x="162.5" y="116.4">.4</text>
<text x="162.5" y="118.8">.5</text>
<text x="178.5" y="114.1">.3</text>
<text x="178.5" y="116.4">.4</text>
<text x="178.5" y="118.8">.5</text>
<text x="194.5" y="114.1">.3</text>
<text x="194.5" y="116.4">.4</text>
<text x="194.5" y="118.8">.5</text>
<text x="210.6" y="114.1">.3</text>
<text x="210.6" y="116.4">.4</text>
<text x="210.6" y="118.8">.5</text>
<text x="226.6" y="114.1">.3</text>
<text x="226.6" y="116.4">.4</text>
<text x="226.6" y="118.8">.5</text>
<text x="242.6" y="114.1">.3</text>
<text x="242.6" y="116.4">.4</text>
<text x="242.6" y="118.8">.5</text>
<text x="258.7" y="114.1">.3</text>
<text x="258.7" y="116.4">.4</text>
<text x="258.7" y="118.8">.5</text>
<text x="274.7" y="114.1">.3</text>
<text x="274.7" y="116.4">.4</text>
<text x="274.7" y="118.8">.5</text>
<text x="34.3" y="121.1">.6</text>
<text x="34.3" y="123.5">.7</text>
<text x="50.3" y="121.1">.6</text>
<text x="50.3" y="123.5">.7</text>
<text x="66.3" y="121.1">.6</text>
<text x="66.3" y="123.5">.7</text>
<text x="82.4" y="121.1">.6</text>
<text x="82.4" y="123.5">.7</text>
<text x="98.4" y="121.1">.6</text>
<text x="98.4" y="123.5">.7</text>
<text x="114.4" y="121.1">.6</text>
<text x="114.4" y="123.5">.7</text>
<text x="130.5" y="121.1">.6</text>
<text x="130.5" y="123.5">.7</text>
<text x="146.5" y="121.1">.6</text>
<text x="146.5" y="123.5">.7</text>
<text x="162.5" y="121.1">.6</text>
<text x="162.5" y="123.5">.7</text>
<text x="178.5" y="121.1">.6</text>
<text x="178.5" y="123.5">.7</text>
<text x="194.5" y="121.1">.6</text>
<text x="194.5" y="123.5">.7</text>
<text x="210.6" y="121.1">.6</text>
<text x="210.6" y="123.5">.7</text>
<text x="226.6" y="121.1">.6</text>
<text x="226.6" y="123.5">.7</text>
<text x="242.6" y="121.1">.6</text>
<text x="242.6" y="123.5">.7</text>
<text x="258.7" y="121.1">.6</text>
<text x="258.7" y="123.5">.7</text>
<text x="274.7" y="121.1">.6</text>
<text x="274.7" y="123.5">.7</text>
<text x="31.4" y="130.2">b</text>
<text x="47.4" y="130.2">b</text>
<text x="63.4" y="130.2">b</text>
<text x="79.4" y="130.2">b</text>
<text x="95.5" y="130.2">b</text>
<text x="111.5" y="130.2">b</text>
<text x="127.5" y="130.2">b</text>
<text x="143.6" y="130.2">b</text>
<text x="159.6" y="130.2">b</text>
<text x="175.6" y="130.2">b</text>
<text x="191.7" y="130.2">b</text>
<text x="207.7" y="130.2">b</text>
<text x="223.7" y="130.2">b</text>
<text x="239.8" y="130.2">b</text>
<text x="255.8" y="130.2">b</text>
<text x="271.8" y="130.2">b</text>
</g>
<text font-size=".7" x="26.7" y="100.3">OK</text>
</svg>
